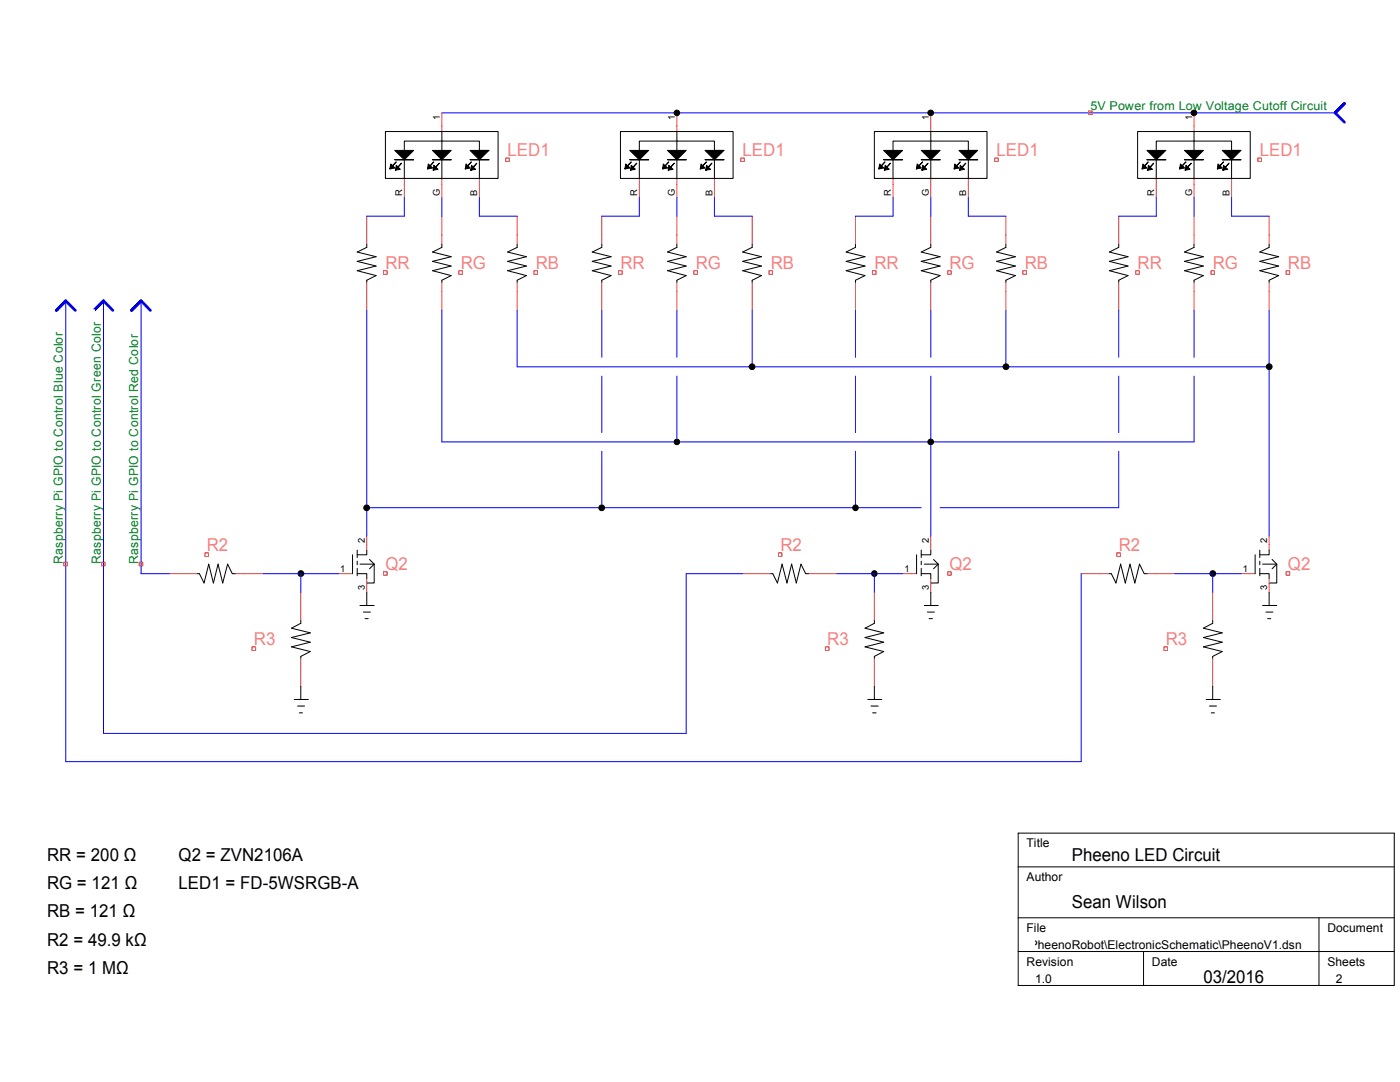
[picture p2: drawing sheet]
<svg xmlns="http://www.w3.org/2000/svg" width="279mm" height="216mm" viewBox="0 0 279 216" stroke-linecap="round" stroke-linejoin="round" font-family="sans-serif">
<g fill="none" stroke="#c04040" stroke-width=".2">
<path d="M80.7 35.6v3.8M88.2 22.5v3.7M88.2 35.6v3.8M95.7 35.6v3.8M127.6 35.6v3.8M135.1 22.5v3.7M135.1 35.6v3.8M142.6 35.6v3.8M178.2 35.6v3.8M185.8 22.5v3.7M185.8 35.6v3.8M193.3 35.6v3.8"/>
<path d="M230.8 35.6v3.8M238.3 22.5v3.7M238.3 35.6v3.8M245.8 35.6v3.8M73.2 43.1v5.7M73.2 56.3v5.6M88.2 43.1v5.7M88.2 56.3v5.6M103.2 43.1v5.7M103.2 56.3v5.6M120.1 43.1v5.7M120.1 56.3v5.6"/>
<path d="M135.1 43.1v5.7M135.1 56.3v5.6M150.1 43.1v5.7M150.1 56.3v5.6M170.7 43.1v5.7M170.7 56.3v5.6M185.8 43.1v5.7M185.8 56.3v5.6M200.7 43.1v5.7M200.7 56.3v5.6M223.3 43.1v5.7M223.3 56.3v5.6"/>
<path d="M238.3 43.1v5.7M238.3 56.3v5.6M253.3 43.1v5.7M253.3 56.3v5.6M33.8 114.5h5.6M46.9 114.5h5.6M60 118.2v5.6M67.6 114.5h2.8M73.2 106.9v2.9M73.2 115.4v2.8M148.2 114.5h5.6M161.4 114.5h5.6"/>
<path d="M174.5 118.2v5.6M180.1 114.5h2.8M185.8 106.9v2.9M185.8 115.4v2.8M215.8 114.5h5.6M228.9 114.5h5.6M242 118.2v5.6M247.6 114.5h2.9M253.3 106.9v2.9M253.3 115.4v2.8M60 131.3v5.6M174.5 131.3v5.6"/>
<path d="M242 131.3v5.6"/>
</g>
<g fill="none" stroke="#000" stroke-width=".2">
<path d="M76.9 26.2h22.5v9.4h-22.5zM80.7 30v-1.8h7.5v1.8M80.7 31.9v3.7M88.2 26.2v2h7.5v1.8h1.9M88.2 31.9v3.7M95.7 31.9v3.7M123.8 26.2h22.5v9.4h-22.5zM127.6 30v-1.8h7.5v1.8M127.6 31.9v3.7M135.1 26.2v2h7.5v1.8h1.9M135.1 31.9v3.7M142.6 31.9v3.7"/>
<path d="M174.5 26.2h22.5v9.4h-22.5zM178.2 30v-1.8h7.6v1.8M178.2 31.9v3.7M185.8 26.2v2h7.5v1.8h1.8M185.8 31.9v3.7M193.3 31.9v3.7M227 26.2h22.5v9.4h-22.5zM230.8 30v-1.8h7.5v1.8M230.8 31.9v3.7M238.3 26.2v2h7.5v1.8h1.8M238.3 31.9v3.7M245.8 31.9v3.7"/>
<path d="M73.2 48.8v.6l-1.9 .9 3.8 .9-3.8 1 3.8 .9-3.8 .9 3.8 1-1.9 .9v.4M88.2 48.8v.6l-1.9 .9 3.7 .9-3.7 1 3.7 .9-3.7 .9 3.7 1-1.8 .9v.4M103.2 48.8v.6l-1.9 .9 3.8 .9-3.8 1 3.8 .9-3.8 .9 3.8 1-1.9 .9v.4M120.1 48.8v.6l-1.9 .9 3.8 .9-3.8 1 3.8 .9-3.8 .9 3.8 1-1.9 .9v.4M135.1 48.8v.6l-1.9 .9 3.7 .9-3.7 1 3.7 .9-3.7 .9 3.7 1-1.8 .9v.4M150.1 48.8v.6l-1.9 .9 3.8 .9-3.8 1 3.8 .9-3.8 .9 3.8 1-1.9 .9v.4M170.7 48.8v.6l-1.8 .9 3.7 .9-3.7 1 3.7 .9-3.7 .9 3.7 1-1.9 .9v.4M185.8 48.8v.6l-1.9 .9 3.7 .9-3.7 1 3.7 .9-3.7 .9 3.7 1-1.8 .9v.4M200.7 48.8v.6l-1.8 .9 3.7 .9-3.7 1 3.7 .9-3.7 .9 3.7 1-1.9 .9v.4M223.3 48.8v.6l-1.9 .9 3.7 .9-3.7 1 3.7 .9-3.7 .9 3.7 1-1.8 .9v.4M238.3 48.8v.6l-1.9 .9 3.8 .9-3.8 1 3.8 .9-3.8 .9 3.8 1-1.9 .9v.4M253.3 48.8v.6l-1.9 .9 3.8 .9-3.8 1 3.8 .9-3.8 .9 3.8 1-1.9 .9v.4"/>
<path d="M39.4 114.5h.4l.9 1.8 1-3.7 .9 3.7 .9-3.7 .9 3.7 1-3.7 1 1.9h.5M70.4 110.7v3.8M71.3 114.5h1.9v.9M71.8 112.6h2.9v3.7h-1.4M73.2 109.8v.9h-1.9M73.2 118.2v2.6M73.7 111.6l1 1-1 .9M153.8 114.5h.4l1 1.8 .9-3.7 1 3.7 .9-3.7 .9 3.7 1-3.7 .9 1.9h.6M182.9 110.7v3.8M183.9 114.5h1.9v.9M184.4 112.6h2.8v3.7h-1.4M185.8 109.8v.9h-1.9"/>
<path d="M185.8 118.2v2.6M186.3 111.6l.9 1-.9 .9M221.4 114.5h.4l.9 1.8 .9-3.7 1 3.7 .9-3.7 1 3.7 .9-3.7 .9 1.9h.6M250.5 110.7v3.8M251.4 114.5h1.9v.9M252 112.6h2.8v3.7h-1.4M253.3 109.8v.9h-1.9M253.3 118.2v2.6M253.9 111.6l.9 1-.9 .9M58.7 139.6h2.9M60 123.8v.6l-1.8 .9 3.7 1-3.7 .9 3.7 .9-3.7 1 3.7 .9-1.9 1v.3M60 136.9v2.7"/>
<path d="M71.8 120.8h2.9M72.5 122.1h1.4M72.9 123.4h.6M173.2 139.6h2.8M174.5 123.8v.6l-1.9 .9 3.8 1-3.8 .9 3.8 .9-3.8 1 3.8 .9-1.9 1v.3M174.5 136.9v2.7M184.4 120.8h2.8M185.1 122.1h1.4M185.4 123.4h.7M240.7 139.6h2.8M242 123.8v.6l-1.8 .9 3.7 1-3.7 .9 3.7 .9-3.7 1 3.7 .9-1.9 1v.3M242 136.9v2.7"/>
<path d="M252 120.8h2.8M252.6 122.1h1.4M253 123.4h.6M59.4 140.9h1.4M59.7 142.2h.7M173.8 140.9h1.5M174.2 142.2h.6M241.4 140.9h1.4M241.7 142.2h.7M203.2 166.2h75.1v30.4h-75.1zM203.2 173h75.1M203.2 183.1h75.1"/>
<path d="M203.2 189.9h75.1M228.2 189.9v6.7M263.2 183.1v13.5"/>
</g>
<g fill="none" stroke="#f00" stroke-width=".2">
<path d="M100.9 31.5h.7v.7h-.7zM147.8 31.5h.7v.7h-.7zM198.5 31.5h.7v.7h-.7zM217.3 22.1h.7v.8h-.7zM251 31.5h.8v.7h-.8zM76.5 54h.8v.7h-.8zM91.6 54h.7v.7h-.7zM106.6 54h.7v.7h-.7zM123.4 54h.8v.7h-.8zM138.5 54h.7v.7h-.7zM153.5 54h.7v.7h-.7zM174.1 54h.7v.7h-.7z"/>
<path d="M189.1 54h.7v.7h-.7zM204.1 54h.8v.7h-.8zM226.7 54h.7v.7h-.7zM241.7 54h.7v.7h-.7zM256.7 54h.7v.7h-.7zM12.7 112.2h.8v.7h-.8zM20.3 112.2h.7v.7h-.7zM27.8 112.2h.7v.7h-.7zM40.9 110.3h.7v.7h-.7zM76.5 114.1h.8v.7h-.8zM155.4 110.3h.6v.7h-.6zM189.1 114.1h.7v.7h-.7z"/>
<path d="M222.9 110.3h.7v.7h-.7zM256.7 114.1h.7v.7h-.7zM50.3 129.1h.7v.7h-.7zM164.7 129.1h.7v.7h-.7zM232.3 129.1h.7v.7h-.7z"/>
</g>
<path d="M71.3 109.8v5.6M183.9 109.8v5.6M251.4 109.8v5.6" fill="none" stroke="#000" stroke-width=".2" stroke-dasharray="1.5 .7 .7 .7"/>
<g fill="#000" stroke="#000" stroke-width=".2">
<path d="M78 32.7l.8 .8-.9 .2v-.2l1.2-1.2-1.3 1.4zM79.1 33l.8 .8-.9 .2 1.1-1.4-1.2 1.4zM78.8 30h3.7l-1.8 1.9h-1.9h3.7h-1.8zM85.5 32.7l.8 .8-.9 .2v-.2l1.2-1.2-1.3 1.4zM86.6 33l.8 .8-.9 .2 1.2-1.4-1.3 1.4zM86.3 30h3.7l-1.8 1.9h-1.9h3.7h-1.8zM93 32.7l.8 .8-.9 .2v-.2l1.2-1.2-1.3 1.4zM94.1 33l.8 .8-.9 .2 1.2-1.4-1.3 1.4zM93.8 30h3.8l-1.9 1.9h-1.9h3.8h-1.9zM124.9 32.7l.8 .8-.9 .2v-.2l1.2-1.2-1.3 1.4zM126 33l.8 .8-.9 .2 1.2-1.4-1.3 1.4zM125.7 30h3.8l-1.9 1.9h-1.9h3.8h-1.9z"/>
<path d="M132.4 32.7l.8 .8-.9 .2v-.2l1.2-1.2-1.3 1.4zM133.5 33l.8 .8-.9 .2 1.2-1.4-1.3 1.4zM133.2 30h3.7l-1.8 1.9h-1.9h3.7h-1.8zM139.9 32.7l.8 .8-.9 .2v-.2l1.2-1.2-1.3 1.4zM141 33l.8 .8-.9 .2 1.2-1.4-1.3 1.4zM140.7 30h3.8l-1.9 1.9h-1.9h3.8h-1.9zM175.6 32.7l.8 .8-1 .2 .1-.2 1.1-1.2-1.2 1.4zM176.7 33l.8 .8-1 .2 1.2-1.4-1.2 1.4zM176.4 30h3.7l-1.9 1.9h-1.8h3.7h-1.9zM183 32.7l.9 .8-1 .2 .1-.2 1.1-1.2-1.2 1.4zM184.1 33l.9 .8-1 .2 1.2-1.4-1.2 1.4zM183.9 30h3.7l-1.8 1.9h-1.9h3.7h-1.8z"/>
<path d="M190.5 32.7l.9 .8-.9 .2v-.2l1.1-1.2-1.2 1.4zM191.6 33l.9 .8-.9 .2v-.2l1.1-1.2-1.2 1.4zM191.4 30h3.7l-1.8 1.9h-1.9h3.7h-1.8zM228.1 32.7l.8 .8-.9 .2v-.2l1.2-1.2-1.3 1.4zM229.2 33l.8 .8-.9 .2 1.2-1.4-1.3 1.4zM228.9 30h3.8l-1.9 1.9h-1.9h3.8h-1.9zM235.6 32.7l.8 .8-.9 .2v-.2l1.2-1.2-1.3 1.4zM236.7 33l.8 .8-.9 .2 1.1-1.4-1.2 1.4zM236.4 30h3.8l-1.9 1.9h-1.9h3.8h-1.9zM243.1 32.7l.8 .8-.9 .2v-.2l1.2-1.2-1.2 1.4zM244.2 33l.8 .8-.9 .2v-.2l1.2-1.2-1.2 1.4zM243.9 30h3.7l-1.8 1.9h-1.9h3.7h-1.8z"/>
<circle cx="135.1" cy="22.5" r=".55"/>
<circle cx="185.7" cy="22.5" r=".56"/>
<circle cx="238.3" cy="22.5" r=".56"/>
<circle cx="150.1" cy="73.2" r=".57"/>
<circle cx="200.8" cy="73.2" r=".57"/>
<circle cx="253.3" cy="73.2" r=".57"/>
<circle cx="135.1" cy="88.2" r=".55"/>
<circle cx="185.7" cy="88.2" r=".56"/>
<circle cx="60" cy="114.4" r=".57"/>
<circle cx="73.2" cy="101.3" r=".57"/>
<circle cx="120.1" cy="101.3" r=".57"/>
<circle cx="170.7" cy="101.3" r=".56"/>
<circle cx="174.5" cy="114.4" r=".56"/>
<circle cx="242" cy="114.4" r=".57"/>
</g>
<g fill="none" stroke="#00f" stroke-width=".2">
<path d="M80.7 39.4v3.7h-7.5M88.2 22.5h178.2M88.2 39.4v3.7M95.7 39.4v3.7h7.5M127.6 39.4v3.7h-7.5M135.1 39.4v3.7M142.6 39.4v3.7h7.5M178.2 39.4v3.7h-7.5M185.8 39.4v3.7M193.3 39.4v3.7h7.4M230.8 39.4v3.7h-7.5M238.3 39.4v3.7"/>
<path d="M245.8 39.4v3.7h7.5M13.1 60v92h202.7v-37.5M20.7 60v86.3h116.2v-31.8h11.3M28.2 60v54.5h5.6M73.2 61.9v45M88.2 61.9v26.3h150.1v-13.1M103.2 61.9v11.3h150.1M120.1 61.9v9.4M120.1 75.1v11.2M135.1 61.9v9.4M135.1 75.1v13.1M150.1 61.9v11.3"/>
<path d="M170.7 61.9v9.4M170.7 75.1v11.2M185.8 61.9v9.4M185.8 75.1v31.8M200.7 61.9v11.3M223.3 61.9v9.4M223.3 75.1v11.2M238.3 61.9v9.4M253.3 61.9v45M120.1 90v11.3M170.7 90v11.3M223.3 90v11.3h-35.7"/>
<path d="M52.5 114.5h15.1M60 114.5v3.7M73.2 101.3h110.7M167 114.5h13.1M174.5 114.5v3.7M234.5 114.5h13.1M242 114.5v3.7"/>
</g>
<path d="M266.4 22.5l1.9-1.8-1.9 1.8 1.9 1.9M13.1 60l-1.8 1.9 1.8-1.9 1.9 1.9M20.7 60l-1.9 1.9 1.9-1.9 1.8 1.9M28.2 60l-2 1.9 2-1.9 1.8 1.9" fill="none" stroke="#00f" stroke-width=".55"/>
<g font-size="3.6" fill="#ff8080">
<text x="101.3" y="31.1">LED1</text>
<text x="148.2" y="31.1">LED1</text>
<text x="198.9" y="31.1">LED1</text>
<text x="251.4" y="31.1">LED1</text>
<text x="76.9" y="53.6">RR</text>
<text x="91.9" y="53.6">RG</text>
<text x="106.9" y="53.6">RB</text>
<text x="123.8" y="53.6">RR</text>
<text x="138.9" y="53.6">RG</text>
<text x="153.8" y="53.6">RB</text>
<text x="174.5" y="53.6">RR</text>
<text x="189.5" y="53.6">RG</text>
<text x="204.5" y="53.6">RB</text>
<text x="227" y="53.6">RR</text>
<text x="242" y="53.6">RG</text>
<text x="257" y="53.6">RB</text>
<text x="41.3" y="109.9">R2</text>
<text x="76.9" y="113.7">Q2</text>
<text x="155.7" y="109.9">R2</text>
<text x="189.5" y="113.7">Q2</text>
<text x="223.3" y="109.9">R2</text>
<text x="257" y="113.7">Q2</text>
<text x="50.7" y="128.6">R3</text>
<text x="165.1" y="128.6">R3</text>
<text x="232.7" y="128.6">R3</text>
</g>
<g font-size="3.6">
<text x="9.4" y="171.8">RR = 200 Ω</text>
<text x="35.6" y="171.8">Q2 = ZVN2106A</text>
<text x="213.9" y="171.8">Pheeno LED Circuit</text>
<text x="9.4" y="177.4">RG = 121 Ω</text>
<text x="35.6" y="177.4">LED1 = FD-5WSRGB-A</text>
<text x="9.4" y="183">RB = 121 Ω</text>
<text x="213.9" y="181.2">Sean Wilson</text>
<text x="9.4" y="188.7">R2 = 49.9 kΩ</text>
<text x="9.4" y="194.3">R3 = 1 MΩ</text>
<text x="240.2" y="196.2">03/2016</text>
</g>
<g font-size="2.5" fill="#008020">
<text x="12.6" y="112.6" transform="rotate(-90 12.6 112.6)">Raspberry Pi GPIO to Control Blue Color</text>
<text x="20.1" y="112.6" transform="rotate(-90 20.1 112.6)">Raspberry Pi GPIO to Control Green Color</text>
<text x="27.6" y="112.6" transform="rotate(-90 27.6 112.6)">Raspberry Pi GPIO to Control Red Color</text>
</g>
<text font-size="2.4" fill="#008020" x="217.6" y="22">5V Power from Low Voltage Cutoff Circuit</text>
<g font-size="2.4">
<text x="204.9" y="169.1">Title</text>
<text x="204.9" y="175.8">Author</text>
<text x="204.9" y="185.9">File</text>
<text x="264.9" y="185.9">Document</text>
<text x="154.9" y="189.3">E:\SeanResearch\PheenoRobot\GitRepository\PheenoRobot\ElectronicSchematic\PheenoV1.dsn</text>
<text x="204.9" y="192.7">Revision</text>
<text x="206.6" y="196.1">1.0</text>
<text x="229.9" y="192.7">Date</text>
<text x="264.9" y="192.7">Sheets</text>
<text x="266.6" y="196.1">2</text>
</g>
<g font-size="1.9">
<text x="87.8" y="24" transform="rotate(-90 87.8 24)">1</text>
<text x="134.7" y="24" transform="rotate(-90 134.7 24)">1</text>
<text x="185.4" y="24" transform="rotate(-90 185.4 24)">1</text>
<text x="237.9" y="24" transform="rotate(-90 237.9 24)">1</text>
<text x="80.3" y="39" transform="rotate(-90 80.3 39)">R</text>
<text x="87.8" y="39" transform="rotate(-90 87.8 39)">G</text>
<text x="95.3" y="39" transform="rotate(-90 95.3 39)">B</text>
<text x="127.2" y="39" transform="rotate(-90 127.2 39)">R</text>
<text x="134.7" y="39" transform="rotate(-90 134.7 39)">G</text>
<text x="142.2" y="39" transform="rotate(-90 142.2 39)">B</text>
<text x="177.8" y="39" transform="rotate(-90 177.8 39)">R</text>
<text x="185.4" y="39" transform="rotate(-90 185.4 39)">G</text>
<text x="192.8" y="39" transform="rotate(-90 192.8 39)">B</text>
<text x="230.4" y="39" transform="rotate(-90 230.4 39)">R</text>
<text x="237.9" y="39" transform="rotate(-90 237.9 39)">G</text>
<text x="245.4" y="39" transform="rotate(-90 245.4 39)">B</text>
<text x="72.8" y="108.4" transform="rotate(-90 72.8 108.4)">2</text>
<text x="185.4" y="108.4" transform="rotate(-90 185.4 108.4)">2</text>
<text x="252.9" y="108.4" transform="rotate(-90 252.9 108.4)">2</text>
<text x="67.9" y="114">1</text>
<text x="72.8" y="117.8" transform="rotate(-90 72.8 117.8)">3</text>
<text x="180.5" y="114">1</text>
<text x="185.4" y="117.8" transform="rotate(-90 185.4 117.8)">3</text>
<text x="248.1" y="114">1</text>
<text x="252.9" y="117.8" transform="rotate(-90 252.9 117.8)">3</text>
</g>
</svg>
